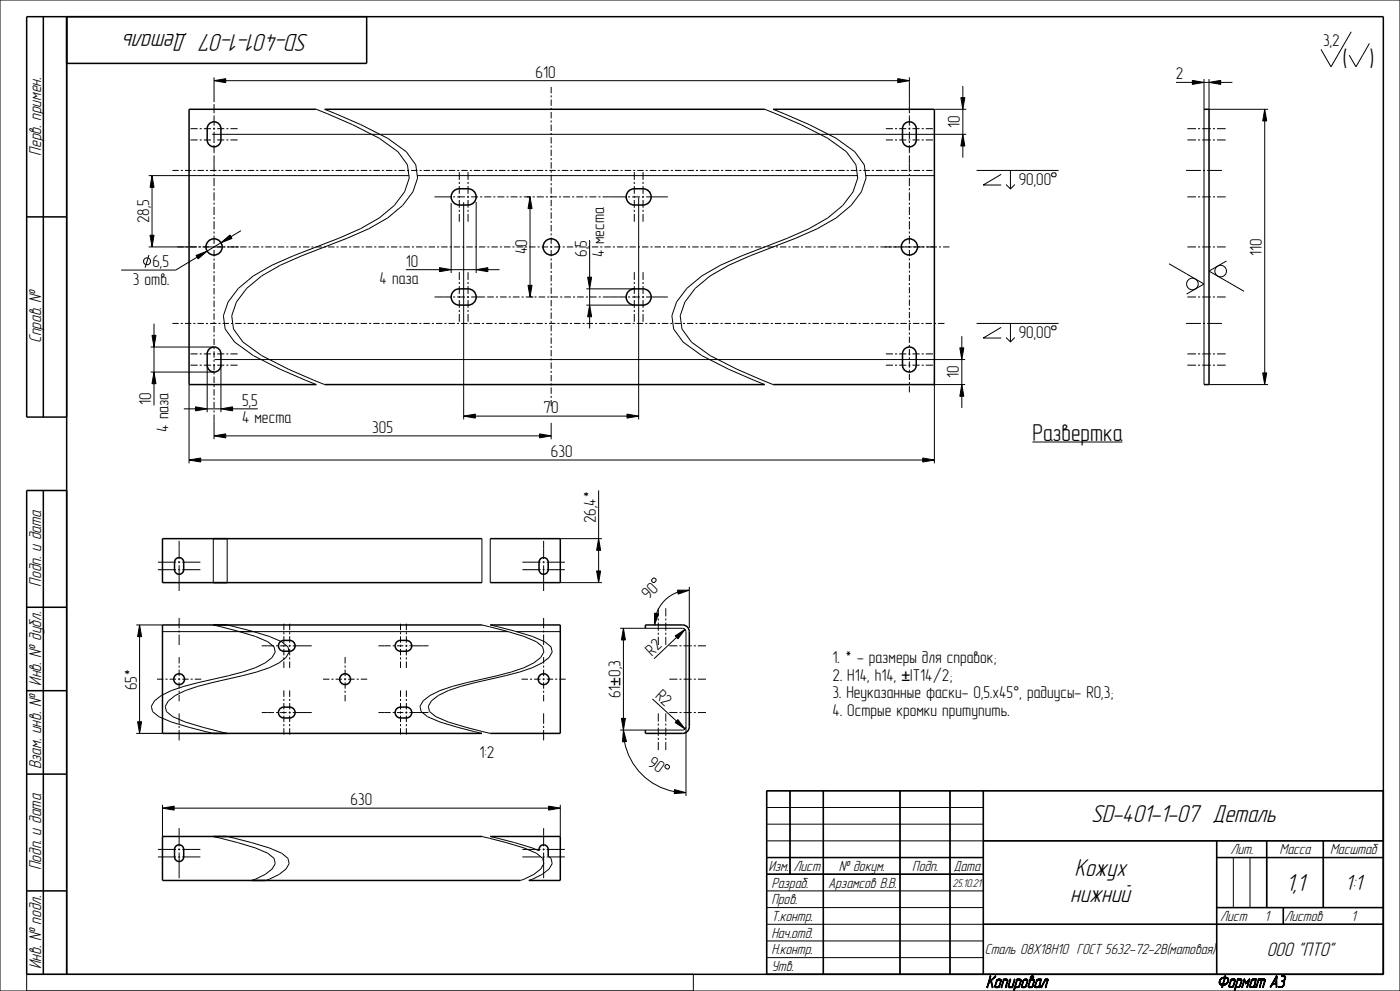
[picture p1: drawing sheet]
<svg xmlns="http://www.w3.org/2000/svg" width="420mm" height="297mm" viewBox="0 0 420 297" stroke-linecap="round" stroke-linejoin="round" font-family="sans-serif">
<g fill="none" stroke="#000" stroke-width=".45">
<path d="M13 5v120M20 5v287M110 5v14h-90M62.8 37.1a2.06 2.06 0 0 1 2.2-.4 2.06 2.06 0 0 1 1.3 1.9v3.3a2.06 2.06 0 0 1-2.1 2.1 2.06 2.06 0 0 1-2-2.1v-3.3zM94.9 32.8h-38.2v82.5h38.2M97.4 32.8h132M231.9 32.8h48.4v82.5h-48.4M271.4 37a2.06 2.06 0 0 1 2.3-.3 2.06 2.06 0 0 1 1.2 1.9v3.3a2.06 2.06 0 0 1-2.1 2.1 2.06 2.06 0 0 1-2-2.1v-3.8zM361.2 32.8h1.5v82.5h-1.5M136.3 57.1a5 5 0 0 1 4.1-.5 2.44 2.44 0 0 1 2.5 2.4 2.44 2.44 0 0 1-2.5 2.4 5 5 0 0 1-4.1-.5 2.44 2.44 0 0 1 0-3.8zM188.8 57.1a5 5 0 0 1 4.1-.5 2.44 2.44 0 0 1 2.5 2.4 2.44 2.44 0 0 1-2.5 2.4 5 5 0 0 1-4.1-.5 2.44 2.44 0 0 1 0-3.8zM8 65h12"/>
<path d="M136 87.4l1.3-.8a8.7 8.7 0 0 1 4.2 .2 2.44 2.44 0 0 1 1.3 2.8 2.44 2.44 0 0 1-2.4 1.8h-2.6a2.44 2.44 0 0 1-2.2-1.4 2.44 2.44 0 0 1 .4-2.6zM188.8 87.1a5 5 0 0 1 4.1-.5 2.44 2.44 0 0 1 2.5 2.4 2.44 2.44 0 0 1-2.5 2.4 5 5 0 0 1-4.1-.5 2.44 2.44 0 0 1 0-3.8zM62.8 104.6a2.06 2.06 0 0 1 2.2-.4 2.06 2.06 0 0 1 1.3 1.9v3.3a2.06 2.06 0 0 1-2.1 2.1 2.06 2.06 0 0 1-2-2.1v-3.3zM97.4 115.3h132M271.4 104.5a2.06 2.06 0 0 1 2.3-.3 2.06 2.06 0 0 1 1.2 1.9v3.3a2.06 2.06 0 0 1-2.1 2.1 2.06 2.06 0 0 1-2-2.1v-3.8zM20 125h-12v-120h407v287h-407v-145h12M13 147v145M52.9 167.4a1.37 1.37 0 0 1 1.5-.1 1.37 1.37 0 0 1 .7 1.2v2.2a1.37 1.37 0 0 1-1.4 1.4 1.37 1.37 0 0 1-1.3-1.4v-2.6zM144.6 161.4h-95.9v13.2h95.9M147.1 161.4h21v13.2h-21M162.1 167.5a1.38 1.38 0 0 1 1.5-.3 1.38 1.38 0 0 1 .9 1.3v2.2a1.38 1.38 0 0 1-1.4 1.4 1.38 1.38 0 0 1-1.4-1.4v-2.2zM8 182h12"/>
<path d="M84 192.5l1.2-.6a3.1 3.1 0 0 1 2.9 .5 1.62 1.62 0 0 1 .3 1.8 1.62 1.62 0 0 1-1.5 1h-1.7a1.63 1.63 0 0 1-1.5-1 1.63 1.63 0 0 1 .3-1.7zM119 192.4a3.1 3.1 0 0 1 2.9-.5 1.63 1.63 0 0 1 1.6 1.6 1.63 1.63 0 0 1-1.6 1.7 3.1 3.1 0 0 1-2.9-.5l-.5-1.2zM144.6 187.3h-95.9v32.5h95.9M147.1 187.3h21v32.5h-21M193.6 188.3v-1h11.2a2 2 0 0 1 2 2v28.5a2 2 0 0 1-2 2h-11.2v-1M8 207h12M84 212.5l1.2-.6a3.1 3.1 0 0 1 2.9 .5 1.62 1.62 0 0 1 .3 1.8 1.62 1.62 0 0 1-1.5 1h-1.7a1.63 1.63 0 0 1-1.5-1 1.63 1.63 0 0 1 .3-1.7zM119 212.4a3.1 3.1 0 0 1 2.9-.5 1.63 1.63 0 0 1 1.6 1.6 1.63 1.63 0 0 1-1.6 1.7 3.1 3.1 0 0 1-2.9-.5l-.5-1.2zM8 232h12M237 237v25M247 237v55M270 237v55"/>
<path d="M285 237v55M295 237v55M415 237h-185v55M52.9 253.5a1.37 1.37 0 0 1 1.5-.2 1.37 1.37 0 0 1 .7 1.3v2.2a1.37 1.37 0 0 1-1.4 1.4 1.37 1.37 0 0 1-1.3-1.4v-2.7zM144.6 250.7h-95.9v13.2h107.4M147.1 250.7h21v13.2h-9.5M161.7 255a1.4 1.4 0 0 1 1.2-1.8 1.4 1.4 0 0 1 1.6 1.4v2M230 257h65M295 252h120M365 257h50M365 252v40M380 252v20"/>
<path d="M397 252v20M8 267h12M230 262h65M295 277h120M365 272h50M385 272v5"/>
<circle cx="64.2" cy="74" r="2.44"/>
<circle cx="165.4" cy="74" r="2.44"/>
<circle cx="272.8" cy="74" r="2.44"/>
<circle cx="53.7" cy="203.5" r="1.63"/>
<circle cx="103.5" cy="203.5" r="1.63"/>
<circle cx="163.1" cy="203.5" r="1.63"/>
</g>
<g fill="#000">
<path d="M64.2 24.2l3.5-.6v1.2zM269.3 23.6l3.5 .6-3.5 .6zM288.3 29.3h1.2l-.6 3.5zM357.7 24.1l3.5 .6-3.5 .6zM362.7 24.7l3.5-.6v1.2zM379.4 32.8l.6 3.5h-1.2zM45.6 52.6l.6 3.5h-1.2zM159 59l.6 3.5h-1.2zM288.9 40.3l.6 3.5h-1.2zM45 70.5h1.2l-.6 3.5zM58.8 76.6l3.3-1.3-2.7 2.3zM66.3 72.7l2.7-2.3 .6 1.1z"/>
<path d="M131.9 80.2l3.5 .6-3.5 .6zM142.9 80.8l3.5-.6v1.2zM158.4 85.5h1.2l-.6 3.5zM176.3 83.1h1.2l-.6 3.5zM176.9 91.4l.6 3.5h-1.2zM45.6 100.5h1.2l-.6 3.5zM46.2 111.5l.6 3.5h-1.2zM287.9 104.3h1.2l-.6 3.5zM288.5 115.3l.6 3.5h-1.2zM378.8 111.8h1.2l-.6 3.5zM56.7 137.9l3.5-.6v1.2zM58.7 121.9l3.5 .6-3.5 .6z"/>
<path d="M64.2 130.6l3.5-.6v1.2zM66.3 122.5l3.5-.6v1.2zM139.1 124.7l3.5-.6v1.2zM161.9 130l3.5 .6-3.5 .6zM188.1 124.1l3.5 .6-3.5 .6zM276.8 137.3l3.5 .6-3.5 .6zM179.6 161.4l.6 3.5h-1.2zM179 171.1h1.2l-.6 3.5zM203.2 176.9h3.6l-3.4 1.2zM41.9 187.3l.6 3.5h-1.2zM187 188.3l.6 3.5h-1.2zM196.4 183.7l1.1 .2-1.1 3.4z"/>
<path d="M202.6 190.6l2.9-2-2.1 2.9zM41.3 216.3h1.2l-.6 3.5zM186.4 215.3h1.2l-.6 3.5zM187 218.8l.9 3.4-1.1 .1zM203.4 215.7l2.1 2.8-3-2zM202.4 236.6l3.4 1-3.5 .2zM48.7 242.2l3.5-.6v1.2zM164.6 241.6l3.5 .6-3.5 .6z"/>
</g>
<g fill="none" stroke="#000" stroke-width=".3">
<path d="M0 0h420v297h-420zM405.4 9.5l-6.1 10.5-3-5.2M410.8 13l-4 7-2-3.5M57.2 38.6h2.1M59.9 38.6h.6M61.1 38.6h2.2M63.9 38.6h.6M64.2 24.2l3.5-.6v1.2zM64.2 23.2v7.4M64.2 31.2v2.8M64.2 34.6v3M64.2 38.3v.6"/>
<path d="M64.2 39.5v2.1M65.1 38.6h2.2M67.7 24.2h201.6M67.9 38.6h.6M69.1 38.6h2.2M94.9 32.8l10.8 4.6 8.1 4 5.6 4.1 2.8 3.9 .6 4-1.4 4.1-3.1 4.1-4.5 3.7-5.7 3.2-6.4 2.9-13.6 5.2-6.5 2.9-5.6 3.2-4.5 3.7-3.1 4.1-1.4 4.1 .6 4 2.8 3.9 5.6 4.1 8 4.1 10.9 4.6M97.4 32.8l10.8 4.6 8.1 4 5.6 4.1 2.8 3.9 .6 4-1.4 4.1-3.1 4.1-4.5 3.7-5.7 3.2-6.4 2.9-13.6 5.2-6.5 2.9-5.6 3.2-4.5 3.7-3.1 4.1-1.4 4.1 .6 4 2.8 3.9 5.6 4.1 8 4.1 10.9 4.6M165.4 26.1v1.9M165.4 28.6v.6M165.4 29.8v1.9M165.4 32.3v.7M165.4 33.6v1.9"/>
<path d="M165.4 36.1v.6M165.4 37.3v1.9M165.4 39.9v.6M229.4 32.8l10.9 4.6 8 4 5.6 4.1 2.9 3.9 .5 4-1.4 4.1-3.1 4.1-4.5 3.7-5.6 3.2-6.4 2.9-13.7 5.2-6.4 2.9-5.7 3.2-4.5 3.7-3 4.1-1.4 4.1 .5 4 2.9 3.9 5.5 4.1 8.1 4.1 10.8 4.6M231.9 32.8l10.9 4.6 8 4 5.6 4.1 2.9 3.9 .5 4-1.4 4.1-3.1 4.1-4.5 3.7-5.6 3.2-6.4 2.9-13.7 5.2-6.4 2.9-5.7 3.2-4.5 3.7-3 4.1-1.4 4.1 .5 4 2.9 3.9 5.5 4.1 8.1 4.1 10.8 4.6M265.8 38.6h2.1M268.5 38.6h.6M269.3 23.6l3.5 .6-3.5 .6zM269.7 38.6h2.2M272.5 38.6h.6M272.8 23.2v10.8M272.8 34.6v3"/>
<path d="M272.8 38.3v.6M272.8 39.5v2.1M273.7 38.6h2.2M276.5 38.6h.6M277.7 38.6h2.2M280.5 32.8h9.4M288.3 29.3h1.2l-.6 3.5zM288.9 25.8v3.5M288.9 32.8v7.5M352.8 24.7h4.9M356.2 38.6h2.6M357.7 24.1l3.5 .6-3.5 .6z"/>
<path d="M359.4 38.6h.6M360.7 38.6h2.6M361.2 23.7v91.6M361.2 24.7h1.5M362.7 24.7l3.5-.6v1.2zM362.7 23.7v9.1h17.7M363.9 38.6h.6M365.1 38.6h2.6M366.2 24.7h3.5M379.4 32.8l.6 3.5h-1.2zM379.4 36.3v75.5M44.6 52.6h78.1"/>
<path d="M45.6 52.6l.6 3.5h-1.2zM45.6 56.1v14.4M51.7 51.1h1.9M54.2 51.1h.7M55.5 51.1h1.9M57.2 41.9h2.1M58 51.1h.6M59.3 51.1h1.9M59.9 41.9h.6M61.1 41.9h2.2M61.8 51.1h.6M63 51.1h1.9"/>
<path d="M63.7 40.3h226.2M63.9 41.9h.6M64.2 42.3v.6M64.2 43.5v2.4M64.2 46.6v4.9M64.2 52.1v.6M64.2 53.3v2.5M64.2 56.4v.6M64.2 57.6v2.5M65.1 41.9h2.2M65.6 51.1h.6M66.8 51.1h1.9"/>
<path d="M67.9 41.9h.6M69.1 41.9h2.2M69.3 51.1h.6M70.6 51.1h1.9M73.1 51.1h.6M74.3 51.1h1.9M76.9 51.1h.6M78.1 51.1h1.9M80.6 51.1h.7M81.9 51.1h1.9M84.4 51.1h.6M85.6 51.1h2"/>
<path d="M88.2 51.1h.6M89.4 51.1h1.9M91.9 51.1h.7M93.2 51.1h1.9M95.7 51.1h.6M96.9 51.1h2M99.5 51.1h.6M100.7 51.1h1.9M103.2 51.1h.7M104.5 51.1h1.9M107 51.1h.6M108.3 51.1h1.9"/>
<path d="M110.8 51.1h.6M112 51.1h1.9M114.6 51.1h.6M115.8 51.1h1.9M118.3 51.1h.6M119.6 51.1h1.9M122.1 51.1h.6M123.3 51.1h1.9M125.2 52.6h132M125.9 51.1h.6M127.1 51.1h1.9M129.6 51.1h.7"/>
<path d="M130.4 59h4.9M130.9 51.1h1.9M133.4 51.1h.6M134.6 51.1h2M135.9 59h.6M137.2 59h2.3M137.2 51.1h.6M137.8 51.6v2.3M137.8 54.5v.6M137.8 55.8v2.3M137.8 58.7v.6M137.8 59.9v2.4"/>
<path d="M138.4 51.1h1.9M140.1 59h.6M140.4 51.6v2.3M140.4 54.5v.6M140.4 55.8v2.3M140.4 58.7v.6M140.4 59.9v2.4M140.9 51.1h.7M141.3 59h2.1M142.2 51.1h1.9M144 59h.7M144.7 51.1h.6"/>
<path d="M145.3 59h2.1M145.9 51.1h2M148 59h.6M148.5 51.1h.6M149.2 59h2.1M149.7 51.1h1.9M151.9 59h.6M152.2 51.1h.7M153.2 59h2.1M153.5 51.1h1.9M155.9 59h.6M156 51.1h.6"/>
<path d="M157.1 59h2.1M157.3 51.1h1.9M159 59l.6 3.5h-1.2zM159.8 51.1h.6M159.8 59h.6M161 51.1h1.9M161.1 59h2M163.6 51.1h.6M163.8 59h.6M164.8 51.1h1.9M165 59h2.1M165.4 41.1v1.9"/>
<path d="M165.4 43.6v.6M165.4 44.9v1.9M165.4 47.4v.6M165.4 48.6v1.9M165.4 51.1v.7M165.4 52.4v1.9M165.4 54.9v.6M165.4 56.1v1.9M165.4 58.7v.6M165.4 59.9v1.9M167.3 51.1h.6M167.7 59h.6"/>
<path d="M168.6 51.1h1.9M168.9 59h2.1M171.1 51.1h.6M171.6 59h.7M172.3 51.1h1.9M172.9 59h2.1M174.9 51.1h.6M175.6 59h.6M176.1 51.1h1.9M176.8 59h2.1M178.6 51.1h.6M179.5 59h.6"/>
<path d="M179.9 51.1h1.9M180.8 59h7M182.4 51.1h.6M183.6 51.1h2M186.2 51.1h.6M187.4 51.1h1.9M188.4 59h.6M189.7 59h2.3M189.9 51.1h.7M190.3 51.6v2.3M190.3 54.5v.6M190.3 55.8v2.3"/>
<path d="M190.3 58.7v.6M190.3 59.9v2.4M191.2 51.1h1.9M191.6 59.2v66.5M192.6 59h.6M192.9 51.6v2.3M192.9 54.5v.6M192.9 55.8v2.3M192.9 58.7v.6M192.9 59.9v2.4M193.7 51.1h.6M193.8 59h6.6"/>
<path d="M194.9 51.1h2M197.5 51.1h.6M198.7 51.1h1.9M201.2 51.1h.7M202.5 51.1h1.9M205 51.1h.6M206.3 51.1h1.9M208.8 51.1h.6M210 51.1h1.9M212.6 51.1h.6M213.8 51.1h1.9M216.3 51.1h.6"/>
<path d="M217.6 51.1h1.9M220.1 51.1h.6M221.3 51.1h1.9M223.9 51.1h.6M225.1 51.1h1.9M227.6 51.1h.6M228.9 51.1h1.9M231.4 51.1h.6M232.6 51.1h2M235.2 51.1h.6M236.4 51.1h1.9M238.9 51.1h.7"/>
<path d="M240.2 51.1h1.9M242.7 51.1h.6M243.9 51.1h2M246.5 51.1h.6M247.7 51.1h1.9M250.2 51.1h.7M251.5 51.1h1.9M254 51.1h.6M255.3 51.1h1.9M257.8 51.1h.6M259 51.1h1.9M259.7 52.6h20.6"/>
<path d="M261.6 51.1h.6M262.8 51.1h1.9M265.3 51.1h.6M265.8 41.9h2.1M266.6 51.1h1.9M268.5 41.9h.6M269.1 51.1h.6M269.7 41.9h2.2M270.3 51.1h1.9M272.5 41.9h.6M272.8 42.3v.6M272.8 43.5v2.4"/>
<path d="M272.8 46.6v4.9M272.8 52.1v.6M272.8 53.3v2.5M272.8 56.4v.6M272.8 57.6v2.5M272.9 51.1h.6M273.7 41.9h2.2M274.1 51.1h1.9M276.5 41.9h.6M276.6 51.1h.6M277.7 41.9h2.2M277.9 51.1h1.9"/>
<path d="M288.9 40.3l.6 3.5h-1.2zM288.9 43.8v3.5M293 51.1h24.6M300.4 52.2l-5.4 3.3h5.4M301.8 55.3l1.3 1.3 1.3-1.3M303.1 51.2v5.4M315.5 52.1l.3-.3h.7l.3 .3v.6l-.3 .3h-.7l-.3-.3zM355.8 51.1h4.5M356.2 41.9h2.6M356.2 59h2.6M359.4 41.9h.6M359.4 59h.6"/>
<path d="M360.7 41.9h2.6M360.7 59h2.6M360.9 51.1h.6M362.1 51.1h4.5M363.9 41.9h.6M363.9 59h.6M365.1 41.9h2.6M365.1 59h2.6M44.6 74h14.5M44.7 76.4l-1.2 3.8M45 70.5h1.2l-.6 3.5zM58.8 76.6l3.3-1.3-2.7 2.3z"/>
<path d="M59.1 77.1l-6.4 3.8h-16.4M59.5 74h.8M60.7 74h7M64.2 60.7v.7M64.2 62v2.4M64.2 65.1v.6M64.2 66.3v2.5M64.2 69.4v.6M64.2 70.6v2.5M64.2 73.7v.6M64.2 74.9v2M64.2 77.5v.6"/>
<path d="M64.2 78.7v2M66.3 72.7l2.7-2.3 .6 1.1zM66.3 72.7l-4.2 2.6M68.1 74h3.6M72 74h2M72.3 69.1l-3 1.8M74.6 74h.6M75.8 74h1.9M78.3 74h.7M79.6 74h1.9M82.1 74h.6M83.4 74h1.9"/>
<path d="M85.9 74h.6M87.1 74h1.9M89.7 74h.6M90.9 74h1.9M93.4 74h.6M94.7 74h1.9M97.2 74h.6M98.4 74h1.9M101 74h.6M102.2 74h1.9M104.7 74h.7M106 74h1.9"/>
<path d="M108.5 74h.6M109.7 74h2M112.3 74h.6M113.5 74h1.9M116 74h.7M117.3 74h1.9M119.8 74h.6M121 74h2M123.6 74h.6M124.8 74h1.9M127.3 74h.7M128.6 74h1.9"/>
<path d="M131.1 74h.6M132.4 74h1.9M134.9 74h.6M135.4 60.8v21M136.1 74h1.9M137.8 62.9v.6M137.8 64.1v2.3M138.7 74h.6M139.1 60.6v65.1M139.9 74h1.9M140.4 62.9v.6M140.4 64.1v2.3"/>
<path d="M142.4 74h.6M142.9 60.5v21.3M143.7 74h1.9M146.2 74h.6M147.4 74h1.9M150 74h.6M151.2 74h1.9M153.7 74h.7M155 74h1.9M157.5 74h.6M158.7 74h2M159 62.5v23"/>
<path d="M161.3 74h.6M162.5 74h1.9M165 74h.7M165.4 62.4v.6M165.4 63.7v1.9M165.4 66.2v.6M165.4 67.4v1.9M165.4 69.9v.7M165.4 71.2v1.9M165.4 73.7v.6M165.4 74.9v1.9M165.4 77.4v.7"/>
<path d="M165.4 78.7v1.9M166.3 74h1.9M168.8 74h.6M170 74h1.9M172.6 74h.6M173.8 74h1.9M176.3 74h.6M176.9 71.9v11.2M177.6 74h1.9M180.1 74h.6M181.3 74h1.9M183.9 74h.6"/>
<path d="M185.1 74h1.9M187.6 74h.6M188.9 74h1.9M190.3 62.9v.6M190.3 64.1v2.3M191.4 74h.6M192.6 74h1.9M192.9 62.9v.6M192.9 64.1v2.3M195.1 74h.7M196.4 74h1.9M198.9 74h.6"/>
<path d="M200.1 74h2M202.7 74h.6M203.9 74h1.9M206.4 74h.7M207.7 74h1.9M210.2 74h.6M211.4 74h1.9M214 74h.6M215.2 74h1.9M217.7 74h.6M219 74h1.9M221.5 74h.6"/>
<path d="M222.7 74h1.9M225.2 74h.7M226.5 74h1.9M229 74h.6M230.2 74h2M232.8 74h.6M234 74h1.9M236.5 74h.7M237.8 74h1.9M240.3 74h.6M241.5 74h1.9M244.1 74h.6"/>
<path d="M245.3 74h1.9M247.8 74h.6M249.1 74h1.9M251.6 74h.6M252.8 74h1.9M255.3 74h.7M256.6 74h1.9M259.1 74h.6M260.3 74h2M262.9 74h.6M264.1 74h3.6M267.9 74h5.6"/>
<path d="M272.8 60.7v.7M272.8 62v2.4M272.8 65.1v.6M272.8 66.3v2.5M272.8 69.4v.6M272.8 70.6v2.5M272.8 73.7v.6M272.8 74.9v1.9M272.8 77.4v.6M272.8 78.6v1.9M273.7 74h3.6M277.9 74h3.2"/>
<path d="M281.7 74h.6M282.9 74h1.9M350.7 79l10.5 6.1-5.2 3M356.2 74h2.6M359.4 74h.6M360.7 74h2.6M363.9 74h.6M365.1 74h2.6M367.9 78.2l-5.2 3 10.5 6.1M46.2 97v3.5M51.7 96.9h1.9M54.2 96.9h.7"/>
<path d="M55.5 96.9h1.9M58 96.9h.6M59.2 96.9h2M61.8 96.9h.6M63 96.9h1.9M64.2 81.3v.6M64.2 82.5v2M64.2 85.1v.6M64.2 86.3v1.9M64.2 88.9v.6M64.2 90.1v1.9M64.2 92.7v.6"/>
<path d="M64.2 93.9v1.9M64.2 96.4v.7M64.2 97.7v1.9M65.5 96.9h.7M66.8 96.9h1.9M69.3 96.9h.6M70.5 96.9h2M73.1 96.9h.6M74.3 96.9h1.9M76.8 96.9h.7M78.1 96.9h1.9M80.6 96.9h.6"/>
<path d="M81.8 96.9h2M84.4 96.9h.6M85.6 96.9h1.9M88.1 96.9h.7M89.4 96.9h1.9M91.9 96.9h.6M93.1 96.9h1.9M95.7 96.9h.6M96.9 96.9h1.9M99.4 96.9h.7M100.7 96.9h1.9M103.2 96.9h.6"/>
<path d="M104.4 96.9h1.9M107 96.9h.6M108.2 96.9h1.9M110.7 96.9h.6M112 96.9h1.9M114.5 96.9h.6M115.7 96.9h1.9M118.3 96.9h.6M119.5 96.9h1.9M121.7 80.8h10.2M122 96.9h.6M123.3 96.9h1.9"/>
<path d="M125.8 96.9h.6M127 96.9h1.9M129.6 96.9h.6M130.4 89h4.9M130.8 96.9h1.9M131.9 80.2l3.5 .6-3.5 .6zM133.3 96.9h.6M134.6 96.9h1.9M135.4 80.8h7.5M135.9 89h.6M137.1 96.9h.6M137.2 89h2.3"/>
<path d="M137.8 81.6v2.3M137.8 84.5v.6M137.8 85.8v2.3M137.8 88.7v.6M137.8 89.9v2.4M137.8 92.9v.6M137.8 94.1v2.3M138.3 96.9h1.9M140.1 89h.6M140.4 81.6v2.3M140.4 84.5v.6M140.4 85.8v2.3"/>
<path d="M140.4 88.7v.6M140.4 89.9v2.4M140.4 92.9v.6M140.4 94.1v2.3M140.9 96.9h.6M141.3 89h4.2M142.1 96.9h1.9M142.9 80.8l3.5-.6v1.2zM144.6 96.9h.6M145.9 96.9h1.9M146.2 89h2M146.4 80.8h3.5"/>
<path d="M148.4 96.9h.6M148.8 89h.6M149.6 96.9h1.9M150 89h2M152.2 96.9h.6M152.6 89h.6M153.4 96.9h1.9M153.9 89h2M155.9 96.9h.6M156.5 89h.6M157.2 96.9h1.9M157.7 89h2.3"/>
<path d="M158.4 85.5h1.2l-.6 3.5zM159.7 96.9h.6M160.3 89h.7M160.9 96.9h1.9M161.6 89h2M163.4 96.9h.7M164.2 89h.6M164.7 96.9h1.9M165.4 81.2v.6M165.4 82.4v1.9M165.4 84.9v.6M165.4 86.2v1.9"/>
<path d="M165.4 88.7v.6M165.4 89.9v1.9M165.4 92.4v.6M165.4 93.7v1.8M165.4 96.2v.6M165.4 97.4v1.9M165.4 99.9v.6M165.4 89h2M167.2 96.9h.6M168 89h.7M168.5 96.9h1.9M169.3 89h2"/>
<path d="M171 96.9h.6M171.9 89h.6M172.2 96.9h1.9M173.1 89h2M174.7 96.9h.7M175.8 89h.6M175.9 91.4h14.2M175.9 86.6h14.4M176 96.9h1.9M176.3 83.1h1.2l-.6 3.5zM176.9 91.4l.6 3.5h-1.2zM176.9 86.6v4.8"/>
<path d="M176.9 94.9v3.5M177 89h2M178.5 96.9h.6M179.6 89h.6M179.7 96.9h2M180.9 89h6.9M182.3 96.9h.6M183.5 96.9h1.9M186 96.9h.7M187.3 96.9h1.9M188.4 89h.6M189.7 89h2.3"/>
<path d="M189.8 96.9h.6M190.3 81.6v2.3M190.3 84.5v.6M190.3 85.8v2.3M190.3 88.7v.6M190.3 89.9v2.4M190.3 92.9v.6M190.3 94.1v2.3M191 96.9h2M192.6 89h.6M192.9 81.6v2.3M192.9 84.5v.6"/>
<path d="M192.9 85.8v2.3M192.9 88.7v.6M192.9 89.9v2.4M192.9 92.9v.6M192.9 94.1v2.3M193.6 96.9h.6M193.8 89h6.6M194.8 96.9h1.9M197.3 96.9h.7M198.6 96.9h1.9M201.1 96.9h.6M202.3 96.9h2"/>
<path d="M204.9 96.9h.6M206.1 96.9h1.9M208.6 96.9h.7M209.9 96.9h1.9M212.4 96.9h.6M213.6 96.9h2M216.2 96.9h.6M217.4 96.9h1.9M219.9 96.9h.7M221.2 96.9h1.9M223.7 96.9h.6M224.9 96.9h1.9"/>
<path d="M227.5 96.9h.6M228.7 96.9h1.9M231.2 96.9h.6M232.5 96.9h1.9M235 96.9h.6M236.2 96.9h1.9M238.8 96.9h.6M240 96.9h1.9M242.5 96.9h.6M243.8 96.9h1.9M246.3 96.9h.6M247.5 96.9h1.9"/>
<path d="M250.1 96.9h.6M251.3 96.9h1.9M253.8 96.9h.6M255.1 96.9h1.9M257.6 96.9h.6M258.8 96.9h1.9M261.4 96.9h.6M262.6 96.9h1.9M265.1 96.9h.6M266.4 96.9h1.9M268.9 96.9h.6M270.1 96.9h1.9"/>
<path d="M272.7 96.9h.6M272.8 81.1v.6M272.8 82.4v1.8M272.8 84.8v.6M272.8 86.1v1.8M272.8 88.5v.7M272.8 89.8v1.8M272.8 92.2v.7M272.8 93.5v1.8M272.8 96v.6M272.8 97.2v1.8M272.8 99.7v.6"/>
<path d="M273.9 96.9h1.9M276.4 96.9h.6M277.7 96.9h1.9M280.2 96.9h.6M281.4 96.9h1.9M293 96.9h24.6M300.4 98.1l-5.4 3.2h5.4M303.1 97.1v5.4M315.5 98l.3-.3h.7l.3 .3v.5l-.3 .3h-.7l-.3-.3zM355.8 96.9h4.5M356.2 89h2.6M359.4 89h.6"/>
<path d="M360.7 89h2.6M360.9 96.9h.6M362.1 96.9h4.5M363.9 89h.6M365.1 89h2.6M45.2 104h19v.6M45.2 111.5h19M45.6 100.5h1.2l-.6 3.5zM46.2 111.5l.6 3.5h-1.2zM46.2 104v7.5M46.2 115v6.5M56.7 115.3v23.6"/>
<path d="M57.2 109.4h2.1M57.2 106.1h2.1M59.9 109.4h.6M59.9 106.1h.6M61.1 109.4h2.2M61.1 106.1h2.2M62.2 109.4v14.1M63.9 109.4h.6M63.9 106.1h.6M64.2 100.2v.7M64.2 101.5v1.9M64.2 105.3v1.9"/>
<path d="M64.2 107.8v.6M64.2 109.1v1.9M64.2 111.6v.6M64.2 112.9v1.9M64.2 115.4v.6M64.2 116.6v2M64.2 119.2v.6M64.4 107.8h225.1M65.1 109.4h2.2M65.1 106.1h2.2M66.3 109.4v14.1M67.9 109.4h.6"/>
<path d="M67.9 106.1h.6M69.1 109.4h2.2M69.1 106.1h2.2M165.4 101.1v1.9M165.4 103.7v.6M165.4 104.9v1.9M165.4 107.4v.6M165.4 108.6v1.9M165.4 111.1v.7M165.4 112.4v1.9M165.4 114.9v.6M165.4 116.1v1.9"/>
<path d="M165.4 118.6v.7M165.4 119.9v1.9M265.8 109.4h2.1M265.8 106.1h2.1M268.5 109.4h.6M268.5 106.1h.6M269.7 109.4h2.2M269.7 106.1h2.2M272.5 109.4h.6M272.5 106.1h.6M272.8 100.9v1.9M272.8 103.4v.6"/>
<path d="M272.8 104.6v1.9M272.8 107.1v.6M272.8 108.3v1.9M272.8 110.8v.6M272.8 112v1.9M272.8 114.5v.6M272.8 115.7v1.9M273.7 109.4h2.2M273.7 106.1h2.2M276.5 109.4h.6M276.5 106.1h.6M277.7 109.4h2.2"/>
<path d="M277.7 106.1h2.2M279.9 115.3h9.6M280.3 114.5v24.4M287.9 104.3h1.2l-.6 3.5zM288.5 115.3l.6 3.5h-1.2zM288.5 100.8v3.5M288.5 107.8v7.5M288.5 118.8v3.5M301.8 101.2l1.3 1.3 1.3-1.3M356.2 109.4h2.6M356.2 106.1h2.6M359.4 109.4h.6"/>
<path d="M359.4 106.1h.6M360.7 109.4h2.6M360.7 106.1h2.6M362.7 115.3h17.7M363.9 109.4h.6M363.9 106.1h.6M365.1 109.4h2.6M365.1 106.1h2.6M378.8 111.8h1.2l-.6 3.5zM55.2 122.5h3.5M56.7 137.9l3.5-.6v1.2zM58.7 121.9l3.5 .6-3.5 .6z"/>
<path d="M60.2 137.9h216.6M62.2 122.5h4.1M64.2 130.6l3.5-.6v1.2zM64.2 120.4v2M64.2 123v.6M64.2 124.2v7.4M66.3 122.5l3.5-.6v1.2zM67.7 130.6h94.2M69.8 122.5h7.5M139.1 124.7l3.5-.6v1.2zM142.6 124.7h45.5M161.9 130l3.5 .6-3.5 .6z"/>
<path d="M165.4 126.7v4.9M188.1 124.1l3.5 .6-3.5 .6zM276.8 137.3l3.5 .6-3.5 .6zM309.7 132.5h27M179.6 147v14.4M47.4 170.7h5.4M47.4 168.5h5.4M53.4 170.7h.6M53.4 168.5h.6M53.7 162.1v5.5M53.7 168.2v.6M53.7 169.4v7.7"/>
<path d="M54.7 170.7h5.4M54.7 168.5h5.4M64 161.4v13.2M68.2 161.4v13.2M144.6 161.4v13.2M147.1 161.4v13.2M156.7 170.7h5.5M156.7 168.5h5.5M162.8 170.7h.6M162.8 168.5h.6M163.1 162.1v5.5M163.1 168.2v.6"/>
<path d="M163.1 169.4v7.7M164 170.7h5.5M164 168.5h5.5M168.1 174.6h12.5M168.1 161.4h12.5M179 171.1h1.2l-.6 3.5zM179.6 161.4l.6 3.5h-1.2zM179.6 164.9v6.2M196 173.2h.4l.4 .5v.4l-.5 .5h-.4l-.4-.4v-.4zM203.2 176.9h3.6l-3.4 1.2zM203.3 177.5a10.4 10.4 0 0 0-6.3 6.3M206.8 175.9v12.3"/>
<path d="M40.9 187.3h7.8M41.9 187.3l.6 3.5h-1.2zM41.9 190.8v25.5M48.7 189.3h103.7M53.7 185.2v3.1M53.7 188.9v.7M53.7 190.2v3.1M53.7 196.9v1.9M53.7 199.5v.6M64 187.3a92.3 92.3 0 0 1 16.3 5l1.9 1.6 .4 1.5-1 1.6-2 1.7-3 1.4-3.8 1.3-17.6 4.3-3.8 1.3-3 1.4-2.1 1.6-.9 1.7 .4 1.5 1.9 1.6a91.7 91.7 0 0 0 16.3 5M68.2 187.3a92.3 92.3 0 0 1 16.3 5l1.9 1.6 .3 1.5-.9 1.6-2 1.7-3 1.4-3.8 1.3-17.7 4.3-3.7 1.3-3 1.4-2.1 1.6-.9 1.7 .3 1.5 1.9 1.6a91.7 91.7 0 0 0 16.4 5M78.5 193.5h3.7"/>
<path d="M82.8 193.5h.6M84.1 193.5h1.9M85.2 186.9v1.9M85.2 189.5v.6M85.2 190.7v1.9M85.2 193.2v.7M85.2 194.5v1.9M85.2 197v.6M85.2 198.3v1.9M86.6 193.5h.6M86.9 186.9v1.9M86.9 189.5v.6"/>
<path d="M86.9 190.7v1.9M86.9 193.2v.7M86.9 194.5v1.9M86.9 197v.6M86.9 198.3v1.9M87.8 193.5h5.7M103.5 196.9v1.9M103.5 199.5v.6M113.5 193.5h3.7M117.8 193.5h.6M119.1 193.5h1.9M120.2 186.9v1.9"/>
<path d="M120.2 189.5v.6M120.2 190.7v1.9M120.2 193.2v.7M120.2 194.5v1.9M120.2 197v.6M120.2 198.3v1.9M121.6 193.5h.6M121.9 186.9v1.9M121.9 189.5v.6M121.9 190.7v1.9M121.9 193.2v.7M121.9 194.5v1.9"/>
<path d="M121.9 197v.6M121.9 198.3v1.9M122.8 193.5h5.7M144.6 187.3a92.3 92.3 0 0 1 16.3 5l1.9 1.6 .4 1.5-1 1.6-2 1.7-3 1.4-3.8 1.3-17.7 4.3-3.7 1.3-3 1.4-2.1 1.6-.9 1.7 .3 1.5 2 1.6a91.7 91.7 0 0 0 16.3 5M147.1 187.3a92.3 92.3 0 0 1 16.3 5l1.9 1.6 .4 1.5-1 1.6-2 1.7-3 1.4-3.8 1.3-17.7 4.3-3.7 1.3-3 1.4-2.1 1.6-.9 1.7 .3 1.5 2 1.6a91.7 91.7 0 0 0 16.3 5M154.9 189.3h13.2M163.1 185.2v3.1M163.1 188.9v.7M163.1 190.2v3.1M163.1 196.9v1.9M163.1 199.5v.6M186 188.3h18.8a1 1 0 0 1 1 1v49.3"/>
<path d="M187 188.3l.6 3.5h-1.2zM187 191.8v23.5M196.4 183.7l1.1 .2-1.1 3.4zM197.5 182.3v2.4M197.5 185.3v.7M197.5 186.6v2.4M197.5 189.6v.7M197.5 190.9v2.4M199.7 182.3v2.4M199.7 185.3v.7M199.7 186.6v2.4M199.7 189.6v.7"/>
<path d="M199.7 190.9v2.4M200.8 193.5h2.4M202.6 190.6l2.9-2-2.1 2.9zM203 191l-6.8 6.4M203.8 193.5h.7M205.1 193.5h2.4M208.1 193.5h.6M209.4 193.5h2.4M40.9 219.8h7.8M41.3 216.3h1.2l-.6 3.5zM47.1 203.5h1.9M49.7 203.5h.6"/>
<path d="M50.9 203.5h1.9M53.4 203.5h.6M53.7 200.7v1.9M53.7 203.2v.7M53.7 204.5v1.9M53.7 207v.6M53.7 208.3v1.9M53.7 213.8v3.1M53.7 217.5v.7M53.7 218.8v3.1M54.7 203.5h1.9M57.2 203.5h.6"/>
<path d="M58.4 203.5h2M78.5 213.5h3.7M82.8 213.5h.6M84.1 213.5h1.9M85.2 206.9v1.9M85.2 209.5v.6M85.2 210.7v1.9M85.2 213.2v.7M85.2 214.5v1.9M85.2 217v.6M85.2 218.3v1.9M86.6 213.5h.6"/>
<path d="M86.9 206.9v1.9M86.9 209.5v.6M86.9 210.7v1.9M86.9 213.2v.7M86.9 214.5v1.9M86.9 217v.6M86.9 218.3v1.9M87.8 213.5h5.7M96.9 203.5h1.9M99.4 203.5h.7M100.7 203.5h1.9M103.2 203.5h.6"/>
<path d="M103.5 200.7v1.9M103.5 203.2v.7M103.5 204.5v1.9M103.5 207v.6M103.5 208.3v1.9M104.5 203.5h1.9M107 203.5h.6M108.2 203.5h2M113.5 213.5h3.7M117.8 213.5h.6M119.1 213.5h1.9M120.2 206.9v1.9"/>
<path d="M120.2 209.5v.6M120.2 210.7v1.9M120.2 213.2v.7M120.2 214.5v1.9M120.2 217v.6M120.2 218.3v1.9M121.6 213.5h.6M121.9 206.9v1.9M121.9 209.5v.6M121.9 210.7v1.9M121.9 213.2v.7M121.9 214.5v1.9"/>
<path d="M121.9 217v.6M121.9 218.3v1.9M122.8 213.5h5.7M156.5 203.5h1.9M159 203.5h.6M160.2 203.5h2M162.8 203.5h.6M163.1 200.7v1.9M163.1 203.2v.7M163.1 204.5v1.9M163.1 207v.6M163.1 208.3v1.9"/>
<path d="M163.1 213.8v3.1M163.1 217.5v.7M163.1 218.8v3.1M164 203.5h1.9M166.6 203.5h.6M167.8 203.5h1.9M186.4 215.3h1.2l-.6 3.5zM187 218.8l.9 3.4-1.1 .1zM195.7 209.5l7.3 6.6M197.5 213.8v2.4M197.5 216.8v.7M197.5 218.1v2.4"/>
<path d="M199.7 213.8v2.4M199.7 216.8v.7M199.7 218.1v2.4M200.8 203.5h2.4M200.8 213.5h2.4M203.4 215.7l2.1 2.8-3-2zM203.8 203.5h.7M203.8 213.5h.7M205.1 203.5h2.4M205.1 213.5h2.4M205.8 217.8a1 1 0 0 1-1 1h-18.8M208.1 203.5h.6"/>
<path d="M208.1 213.5h.6M209.4 203.5h2.4M209.4 213.5h2.4M187.3 222.3a18.8 18.8 0 0 0 15 14.9M197.5 221.1v.7M197.5 222.4v2.4M199.7 221.1v.7M199.7 222.4v2.4M199.8 229.2l.4-.1 .6 .5 .1 .4-.4 .4-.4 .1-.6-.4v-.4zM202.4 236.6l3.4 1-3.5 .2zM230 237h185v55h-185zM237 237v25"/>
<path d="M247 237v55M270 237v55M285 237v55M295 237v55M47.4 256.8h5.4M47.4 254.6h5.4M48.7 242.2l3.5-.6v1.2zM48.7 241.2v9.5M52.2 242.2h112.4M53.4 256.8h.6M53.4 254.6h.6M53.7 248.2v5.4"/>
<path d="M53.7 254.3v.6M53.7 255.5v7.7M54.7 256.8h5.4M54.7 254.6h5.4M64 250.7a92.3 92.3 0 0 1 16.3 5l1.9 1.5 .4 1.6-1 1.6-2 1.6-4.1 1.9M68.2 250.7a92.3 92.3 0 0 1 16.3 5l1.9 1.5 .3 1.6-.9 1.6-2 1.6-4.1 1.9M144.6 250.7a92.3 92.3 0 0 1 16.3 5l1.9 1.5 .4 1.6-1 1.6-2 1.6-4.1 1.9M147.1 250.7a98.6 98.6 0 0 1 14.6 4.3M156.7 256.8h5.5M156.7 254.6h5.5M162.8 256.8h.6M162.8 254.6h.6"/>
<path d="M163.1 248.2v5.4M163.1 254.3v.6M163.1 255.5v7.7M164 256.8h5.5M164 254.6h5.5M164.5 256.6l.8 .6 .4 1.6-1 1.6-2 1.6-4.1 1.9M164.6 241.6l3.5 .6-3.5 .6zM168.1 241.2v9.5M230 242h65M230 247h65M230 252h185M230 257h65"/>
<path d="M365 257h50M365 252v40M370 257v15M375 257v15M380 252v20M397 252v20M230 262h65M230 267h65M230 272h65M230 277h185M365 272h50M385 272v5"/>
<path d="M8 297v-5h200v5M230 282h65M230 287h65"/>
<circle cx="44.1" cy="78.3" r="1.06"/>
<circle cx="357.7" cy="85.1" r="1.74"/>
<circle cx="366.2" cy="81.2" r="1.74"/>
</g>
<g font-size="7.6">
<text x="92.7" y="10.1" transform="rotate(-180 92.7 10.1)">SD-401-1-07 Деталь</text>
<text x="327.3" y="246.4">SD-401-1-07 Деталь</text>
<text x="322.3" y="262.6">Кожух</text>
<text x="385.8" y="267.1">1,1</text>
<text x="321.1" y="270.3">нижний</text>
</g>
<g font-size="7.5">
<text x="402.7" y="20.2">(</text>
<text x="410.8" y="20.2">)</text>
</g>
<text font-size="7.3" x="309.7" y="132.2">Развертка</text>
<text font-size="6.8" x="403.6" y="266.8">1:1</text>
<text font-size="6.1" x="380" y="286.6">ООО &quot;ПТО&quot;</text>
<g font-size="5.3">
<text x="12.3" y="46.6" transform="rotate(-90 12.3 46.6)">Перв. примен.</text>
<text x="12.3" y="102.8" transform="rotate(-90 12.3 102.8)">Справ. №</text>
<text x="12.3" y="175.8" transform="rotate(-90 12.3 175.8)">Подп. и дата</text>
<text x="12.3" y="205.5" transform="rotate(-90 12.3 205.5)">Инв. № дубл.</text>
<text x="12.3" y="230.6" transform="rotate(-90 12.3 230.6)">Взам. инв. №</text>
<text x="12.3" y="260.8" transform="rotate(-90 12.3 260.8)">Подп. и дата</text>
<text x="12.3" y="290.5" transform="rotate(-90 12.3 290.5)">Инв. № подл.</text>
<text x="295.8" y="296">Копировал</text>
<text x="365" y="295.9">Формат</text>
<text x="380.8" y="295.9">A3</text>
</g>
<g font-size="5.1">
<text x="396.9" y="13.9">3,2</text>
<text x="160.7" y="23.3">610</text>
<text x="352.8" y="23.8">2</text>
<text x="288" y="38.4" transform="rotate(-90 288 38.4)">10</text>
<text x="305.6" y="55.5">90,00</text>
<text x="44.7" y="66.9" transform="rotate(-90 44.7 66.9)">28,5</text>
<text x="158.1" y="76.3" transform="rotate(-90 158.1 76.3)">40</text>
<text x="176" y="76.9" transform="rotate(-90 176 76.9)">6,5</text>
<text x="181.3" y="76.9" transform="rotate(-90 181.3 76.9)">4 места</text>
<text x="378.5" y="76.6" transform="rotate(-90 378.5 76.6)">110</text>
<text x="45.7" y="80.1">6,5</text>
<text x="121.7" y="79.9">10</text>
<text x="39.8" y="85.3">3 отв.</text>
<text x="113.9" y="85.2">4 паза</text>
<text x="305.6" y="101.3">90,00</text>
<text x="287.7" y="113.4" transform="rotate(-90 287.7 113.4)">10</text>
<text x="45.3" y="121.5" transform="rotate(-90 45.3 121.5)">10</text>
<text x="72.6" y="121.7">5,5</text>
<text x="163.1" y="123.8">70</text>
<text x="50.6" y="129.4" transform="rotate(-90 50.6 129.4)">4 паза</text>
<text x="72.6" y="126.9">4 места</text>
<text x="111.7" y="129.8">305</text>
<text x="165.3" y="137">630</text>
<text x="178.7" y="156.7" transform="rotate(-90 178.7 156.7)">26,4*</text>
<text x="194.6" y="179.8" transform="rotate(-45 194.6 179.8)">90</text>
<text x="195.6" y="196.8" transform="rotate(-43 195.6 196.8)">R2</text>
<text x="249.8" y="198.7">1. * - размеры для справок;</text>
<text x="249.8" y="204">2. H14, h14, ±IT14/2;</text>
<text x="41" y="206.8" transform="rotate(-90 41 206.8)">65*</text>
<text x="186.1" y="209.3" transform="rotate(-90 186.1 209.3)">61±0,3</text>
<text x="196.3" y="208.8" transform="rotate(43 196.3 208.8)">R2</text>
<text x="249.8" y="209.2">3. Неуказанные фаски- 0,5.х45°, радиусы- R0,3;</text>
<text x="249.8" y="214.5">4. Острые кромки притупить.</text>
<text x="143.8" y="227.1">1:2</text>
<text x="194.1" y="229.2" transform="rotate(36 194.1 229.2)">90</text>
<text x="105.2" y="241.3">630</text>
</g>
<g font-size="4.5">
<text x="369.1" y="256.1">Лит.</text>
<text x="383.9" y="256.1">Масса</text>
<text x="399" y="256.1">Масштаб</text>
<text x="230.5" y="261.1">Изм.</text>
<text x="238" y="261.1">Лист</text>
<text x="251.7" y="261.1">№ докум.</text>
<text x="273.7" y="261.1">Подп.</text>
<text x="286" y="261.1">Дата</text>
<text x="231.4" y="266.1">Pазраб.</text>
<text x="248.4" y="266.1">Арзамсов В.В.</text>
<text x="231.4" y="271.1">Пров.</text>
<text x="231.4" y="281.1">Нач.отд.</text>
<text x="231.4" y="276.1">Т.контр.</text>
<text x="366" y="276.1">Лист</text>
<text x="379.4" y="276.1">1</text>
<text x="385.3" y="276.1">Листов</text>
<text x="405.4" y="276.1">1</text>
<text x="231.4" y="286.1">Н.контр.</text>
<text x="295.5" y="286.1">Сталь 08Х18Н10 ГОСТ 5632-72-2В(матовая)</text>
<text x="231.4" y="291.1">Утв.</text>
</g>
<text font-size="3.5" x="285.7" y="265.7">25.10.21</text>
</svg>
